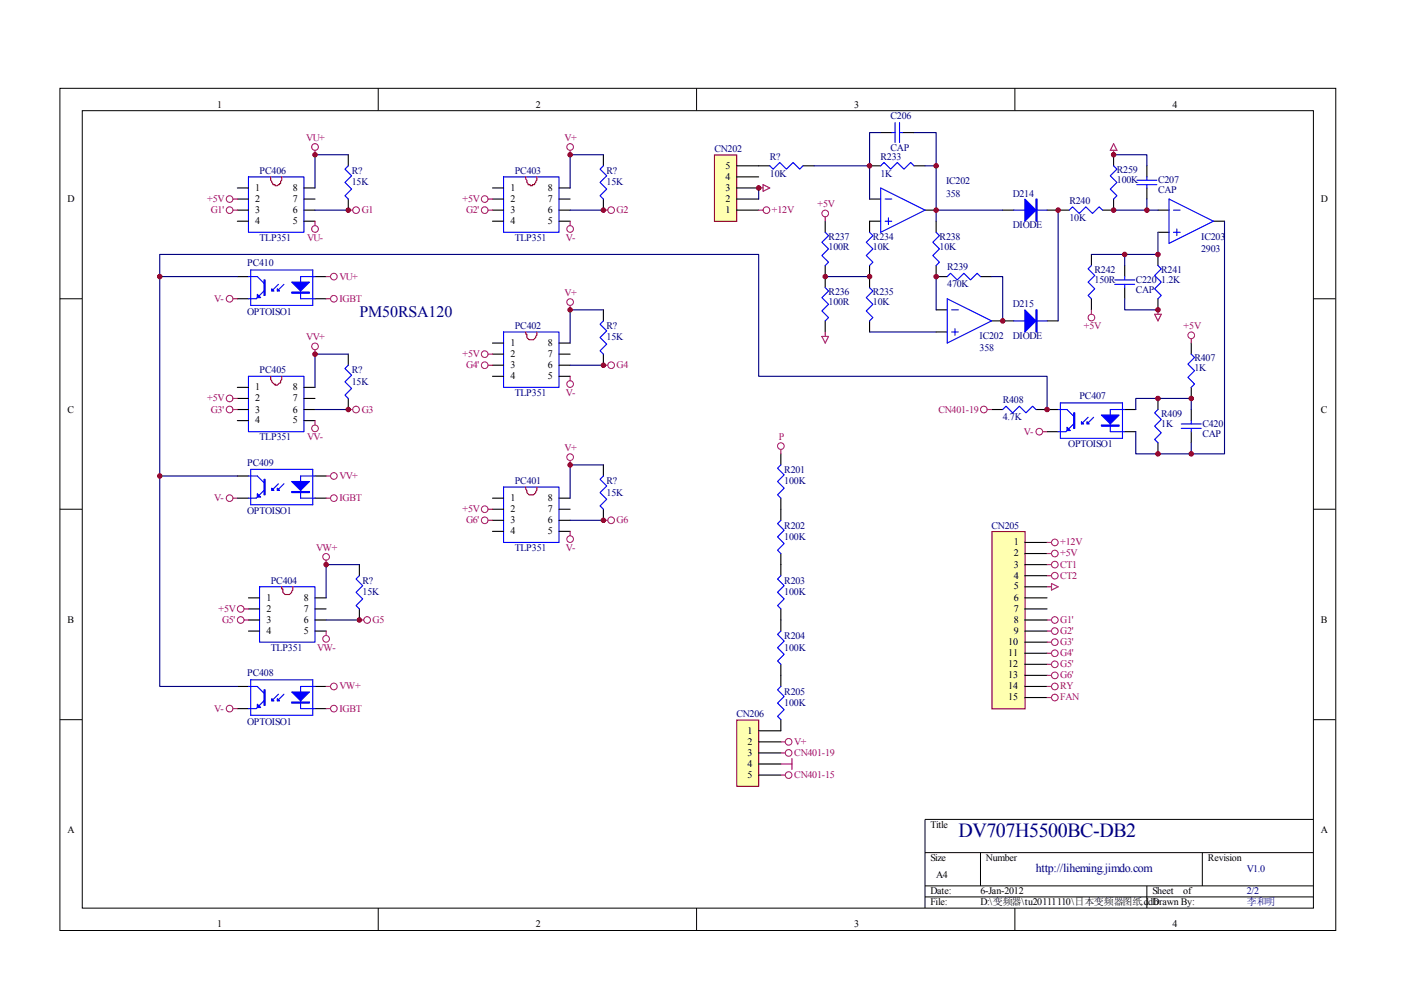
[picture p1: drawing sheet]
<svg xmlns="http://www.w3.org/2000/svg" width="297mm" height="210mm" viewBox="0 0 297 210" stroke-linecap="round" stroke-linejoin="round" font-family="sans-serif">
<g fill="none" stroke="#000" stroke-width=".21">
<path d="M12.7 18.7h270.5v178.6h-270.5zM80.2 18.7v4.7M147.7 18.7v4.7M215.2 18.7v4.7M17.4 23.5h261.1v169h-261.1zM12.7 63.3h4.7M278.4 63.3h4.7M12.7 108h4.7M278.4 108h4.7M12.7 152.6h4.7M278.4 152.6h4.7M278.4 173.7h-82.3v18.8"/>
<path d="M80.2 192.5v4.7M147.7 192.5v4.7M196.1 180.8h82.3M196.1 187.8h82.3M196.1 190.2h82.3M207.9 180.8v7M215.2 192.5v4.7M243.2 187.8v4.7M254.9 180.8v7"/>
</g>
<g fill="none" stroke="#00f" stroke-width=".23">
<path d="M52.7 37.5h11.7v11.8h-11.7zM73.8 35.2l-.7 .7 1.4 1.4-1.4 1.4 1.4 1.4-1.4 1.4 .7 .7M106.8 37.5h11.7v11.8h-11.7zM127.9 35.2l-.7 .7 1.4 1.4-1.4 1.4 1.4 1.4-1.4 1.4 .7 .7M52.7 58.6h1.9l1.4 1.5M53.1 57.2h13.2v7.6h-13.2zM66.8 58.6h-3.1v4.7h3.1M52.7 79.8h11.7v11.7h-11.7zM56 61.7l-1.7 1.6h-1.6M59 60.3l-1.4 1.4M60.2 60.3l-1.4 1.4M73.8 77.4l-.7 .7 1.4 1.4-1.4 1.5 1.4 1.4-1.4 1.4 .7 .7"/>
<path d="M106.8 70.4h11.7v11.7h-11.7zM127.9 68l-.7 .7 1.4 1.5-1.4 1.4 1.4 1.4-1.4 1.4 .7 .7M53.1 99.5h13.2v7.5h-13.2zM52.7 100.9h1.9l1.4 1.4M56 104l-1.7 1.6h-1.6M59 102.6l-1.4 1.4M60.2 102.6l-1.4 1.4M66.8 100.9h-3.1v4.7h3.1M106.8 103.3h11.7v11.7h-11.7zM127.9 100.9l-.7 .7 1.4 1.4-1.4 1.4 1.4 1.5-1.4 1.4 .7 .7M55 124.4h11.8v11.8h-11.8zM76.2 122.1l-.7 .7 1.4 1.4-1.4 1.4 1.4 1.4-1.4 1.4 .7 .7"/>
<path d="M52.7 145.5h1.9l1.4 1.5M53.1 144.1h13.2v7.6h-13.2zM56 148.6l-1.7 1.6h-1.6M59 147.2l-1.4 1.4M60.2 147.2l-1.4 1.4M66.8 145.5h-3.1v4.7h3.1"/>
</g>
<g fill="none" stroke="#000" stroke-width=".23">
<path d="M50.3 39.9h2.4M64.4 39.9h2.4M73.8 32.8v2.4M104.4 39.9h2.4M118.5 39.9h2.4M127.9 32.8v2.4M50.3 42.2h2.4M50.3 44.6h2.4M50.3 46.9h2.4M50.3 58.6h2.4M64.4 42.2h2.4M64.4 44.6h2.4"/>
<path d="M64.4 46.9h2.4M66.8 58.6h2.3M73.8 42.2v2.4M104.4 42.2h2.4M104.4 44.6h2.4M104.4 46.9h2.4M118.5 42.2h2.4M118.5 44.6h2.4M118.5 46.9h2.4M127.9 42.2v2.4M50.3 63.3h2.4M66.8 63.3h2.3"/>
<path d="M73.8 75.1v2.3M104.4 72.7h2.4M104.4 75.1h2.4M104.4 77.4h2.4M104.4 79.8h2.4M118.5 72.7h2.4M118.5 75.1h2.4M118.5 77.4h2.4M118.5 79.8h2.4M127.9 65.7v2.3M127.9 75.1v2.3M50.3 82.1h2.4"/>
<path d="M50.3 84.5h2.4M50.3 86.8h2.4M50.3 89.2h2.4M64.4 82.1h2.4M64.4 84.5h2.4M64.4 86.8h2.4M64.4 89.2h2.4M73.8 84.5v2.3M127.9 98.6v2.3M50.3 105.6h2.4M50.3 100.9h2.4M66.8 105.6h2.3"/>
<path d="M66.8 100.9h2.3M76.2 119.7v2.4M104.4 105.6h2.4M104.4 108h2.4M104.4 110.3h2.4M104.4 112.7h2.4M118.5 105.6h2.4M118.5 108h2.4M118.5 110.3h2.4M118.5 112.7h2.4M127.9 108v2.3M52.7 126.8h2.3"/>
<path d="M52.7 129.1h2.3M52.7 131.5h2.3M52.7 133.8h2.3M66.8 126.8h2.3M66.8 129.1h2.3M66.8 131.5h2.3M66.8 133.8h2.3M76.2 129.1v2.4M50.3 145.5h2.4M50.3 150.2h2.4M66.8 145.5h2.3M66.8 150.2h2.3"/>
</g>
<path d="M57.4 37.5v.7l.2 .5 .3 .5h.4v.2h.5l.5-.2v-.3h.2v-.5l.2-.2v-.7M111.5 37.5l.2 1.2 .2 .5h.5v.2h.5v-.2h.4l.5-1v-.7M57.4 79.8v.7l.2 .2a.83 .83 0 0 0 .7 .7v.3a.74 .74 0 0 0 1-.5h.2v-.5l.2-.2v-.7M111.5 70.4v.5h.2a.96 .96 0 0 0 .4 1.1 .96 .96 0 0 0 1.2-.2l.5-.7v-.7M111.5 103.3v.4l.2 .3a.9 .9 0 0 0 1.2 .9 .85 .85 0 0 0 .7-.7l.2-.2v-.7M59.7 124.4v.5h.3a1.02 1.02 0 0 0 .3 1 1.02 1.02 0 0 0 1.1 .2l.7-1v-.7" fill="none" stroke="#f00" stroke-width=".23"/>
<g fill="none" stroke="#a1006a" stroke-width=".21">
<circle cx="66.8" cy="31.2" r=".71"/>
<circle cx="120.9" cy="31.2" r=".71"/>
<circle cx="48.7" cy="44.6" r=".71"/>
<circle cx="48.7" cy="42.2" r=".71"/>
<circle cx="66.8" cy="48.5" r=".71"/>
<circle cx="70.8" cy="58.6" r=".71"/>
<circle cx="75.5" cy="44.6" r=".71"/>
<circle cx="102.8" cy="44.6" r=".71"/>
<circle cx="102.8" cy="42.2" r=".71"/>
<circle cx="120.9" cy="48.5" r=".71"/>
<circle cx="129.6" cy="44.6" r=".71"/>
<circle cx="48.7" cy="63.3" r=".71"/>
<circle cx="66.8" cy="73.4" r=".71"/>
<circle cx="102.8" cy="75.1" r=".71"/>
<circle cx="102.8" cy="77.4" r=".71"/>
<circle cx="120.9" cy="64" r=".71"/>
<circle cx="129.6" cy="77.4" r=".71"/>
<circle cx="48.7" cy="84.5" r=".71"/>
<circle cx="48.7" cy="86.8" r=".71"/>
<circle cx="66.8" cy="90.8" r=".71"/>
<circle cx="75.5" cy="86.8" r=".71"/>
<circle cx="120.9" cy="96.9" r=".71"/>
<circle cx="120.9" cy="81.4" r=".71"/>
<circle cx="48.7" cy="105.6" r=".71"/>
<circle cx="69.1" cy="118.1" r=".71"/>
<circle cx="70.8" cy="100.9" r=".71"/>
<circle cx="102.8" cy="110.3" r=".71"/>
<circle cx="102.8" cy="108" r=".71"/>
<circle cx="120.9" cy="114.3" r=".71"/>
<circle cx="129.6" cy="110.3" r=".71"/>
<circle cx="51" cy="129.1" r=".71"/>
<circle cx="51" cy="131.5" r=".71"/>
<circle cx="69.1" cy="135.4" r=".71"/>
<circle cx="77.8" cy="131.5" r=".7"/>
<circle cx="48.7" cy="150.2" r=".71"/>
<circle cx="70.8" cy="145.5" r=".71"/>
</g>
<g fill="none" stroke="#a1006a" stroke-width=".23">
<path d="M66.8 31.9v.9M120.9 31.9v.9M49.4 42.2h.9M49.4 44.6h.9M66.8 46.9v.9M69.1 58.6h1M73.8 44.6h1M103.5 42.2h.9M103.5 44.6h.9M120.9 46.9v.9M127.9 44.6h1M49.4 63.3h.9"/>
<path d="M66.8 74.1v1M103.5 75.1h.9M103.5 77.4h.9M120.9 64.8v.9M120.9 79.8v.9M127.9 77.4h1M49.4 84.5h.9M49.4 86.8h.9M66.8 89.2v.9M73.8 86.8h1M120.9 97.6v1M49.4 105.6h.9"/>
<path d="M69.1 118.8v.9M69.1 100.9h1M103.5 108h.9M103.5 110.3h.9M120.9 112.7v.9M127.9 110.3h1M51.7 129.1h1M51.7 131.5h1M69.1 133.8v.9M76.2 131.5h.9M49.4 150.2h.9M69.1 145.5h1"/>
</g>
<g fill="none" stroke="#000080" stroke-width=".23">
<path d="M73.8 32.8h-7v7.1M127.9 32.8h-7v7.1M50.3 58.6h-16.4v86.9h16.4M66.8 44.6h7M120.9 44.6h7M73.8 75.1h-7v7M120.9 77.4h7M127.9 65.7h-7v7M66.8 86.8h7M127.9 98.6h-7v7M33.9 100.9h16.4M76.2 119.7h-7.1v7.1"/>
<path d="M120.9 110.3h7M69.1 131.5h7.1"/>
</g>
<g fill="#800000" stroke="#800000" stroke-width=".21">
<circle cx="66.8" cy="32.8" r=".47"/>
<circle cx="73.8" cy="44.6" r=".47"/>
<circle cx="33.9" cy="100.9" r=".47"/>
<circle cx="66.8" cy="75.1" r=".47"/>
<circle cx="69.1" cy="119.7" r=".47"/>
<circle cx="76.2" cy="131.5" r=".47"/>
<circle cx="73.8" cy="86.8" r=".47"/>
<circle cx="127.9" cy="44.6" r=".47"/>
<circle cx="120.9" cy="32.8" r=".47"/>
<circle cx="127.9" cy="77.4" r=".47"/>
<circle cx="120.9" cy="65.7" r=".47"/>
<circle cx="127.9" cy="110.3" r=".47"/>
<circle cx="120.9" cy="98.6" r=".47"/>
</g>
<g fill="#00f" stroke="#00f" stroke-width=".23">
<path d="M61.8 59.8h3.8l-1.9 1.9z"/>
<path d="M57.6 61.2l.5 .5h-.5z"/>
<path d="M58.8 61.2l.5 .5h-.5z"/>
<path d="M54.6 62.4l.7 .7h-.7z"/>
<path d="M61.8 102.1h3.8l-1.9 1.9z"/>
<path d="M57.6 103.5l.5 .5h-.5z"/>
<path d="M58.8 103.5l.5 .5h-.5z"/>
<path d="M54.6 104.7l.7 .7h-.7z"/>
<path d="M61.8 146.7h3.8l-1.9 1.9z"/>
<path d="M57.6 148.1l.5 .5h-.5z"/>
<path d="M58.8 148.1l.5 .5h-.5z"/>
<path d="M54.6 149.3l.7 .7h-.7z"/>
<path d="M61.8 61.9h3.8v.3h-3.8z" fill-rule="evenodd"/>
<path d="M56 59.3h.2v3.3h-.2z" fill-rule="evenodd"/>
<path d="M61.8 104.2h3.8v.2h-3.8z" fill-rule="evenodd"/>
<path d="M56 101.6h.2v3.3h-.2z" fill-rule="evenodd"/>
<path d="M61.8 148.8h3.8v.3h-3.8z" fill-rule="evenodd"/>
<path d="M56 146.3h.2v3.2h-.2z" fill-rule="evenodd"/>
</g>
<path d="M151.6 32.9h4.6v14h-4.6z" fill="#ffffb0"/>
<path d="M151.5 32.9h4.7v14h-4.7z" fill="none" stroke="#800000" stroke-width=".21"/>
<g fill="none" stroke="#000" stroke-width=".23">
<path d="M156.2 39.9h4.7M156.2 37.5h4.7M156.2 35.2h7M170.3 35.2h2.3M184.4 35.2h2.3M186.7 28.1h2.4M191.4 28.1h2.4M193.8 35.2h2.3M236.1 32.8v2.4M243.2 35.2v2.3M243.2 39.9v2.3M156.2 44.6h4.7"/>
<path d="M156.2 42.2h4.7M175 46.9v2.4M175 56.3v4.7M184.4 42.2h2.3M184.4 56.3v4.7M186.7 46.9h-2.3v2.4M196.1 44.6h2.4M198.5 46.9v2.4M198.5 56.3v2.3h2.3M207.9 58.6h2.3M212.6 44.6h2.3M222 44.6h4.7"/>
<path d="M231.4 53.9v2.4M236.1 42.2v2.4h-2.3M238.5 56.3v2.3M245.5 44.6h2.4M245.5 53.9v2.4M245.5 49.3h2.4M257.3 46.9h2.3M175 68v2.4M184.4 68v2.4M198.5 65.7h2.3M198.5 70.4h2.3M210.2 68h4.7"/>
<path d="M222 68h2.3M231.4 63.3v2.4M238.5 61v2.3M245.5 63.3v2.4M252.6 72.7v2.4M210.2 86.8h2.4M219.6 86.8h4.7M222 91.5h2.3M238.5 86.8h2.3M238.5 91.5h2.3M245.5 84.5v2.3M245.5 93.9v2.3"/>
<path d="M252.6 82.1v2.4M252.6 86.8v2.4M252.6 91.5v2.4"/>
</g>
<g fill="none" stroke="#00f" stroke-width=".23">
<path d="M163.2 35.2l.7 .7 1.4-1.4 1.4 1.4 1.4-1.4 1.5 1.4 .7-.7M186.7 35.2l.7-.7 1.4 1.4 1.4-1.4 1.5 1.4 1.4-1.4 .7 .7M186.7 39.9l9.4 4.7-9.4 4.7zM189.1 28.1h.7M189.8 26v4.2M190.7 28.1h.7M190.7 26v4.2M236.1 35.2l.7 .7-1.4 1.4 1.4 1.4-1.4 1.4 1.4 1.4-.7 .7M241 38.2h4.3M241 39.2h4.3M243.2 37.5v.7M243.2 39.2v.7"/>
<path d="M175 49.3l.7 .7-1.4 1.4 1.4 1.4-1.4 1.4 1.4 1.4-.7 .7M184.4 49.3l.7 .7-1.4 1.4 1.4 1.4-1.4 1.4 1.4 1.4-.7 .7M187.7 42.2h1.4M187.7 46.9h1.4M188.4 46.2v1.4M198.5 49.3l.7 .7-1.4 1.4 1.4 1.4-1.4 1.4 1.4 1.4-.7 .7M200.8 58.6l.7-.7 1.4 1.4 1.5-1.4 1.4 1.4 1.4-1.4 .7 .7M214.9 44.6h7.1M226.7 44.6l.7-.7 1.4 1.4 1.4-1.4 1.4 1.4 1.4-1.4 .8 .7M231.4 56.3l-.7 .7 1.4 1.4-1.4 1.4 1.4 1.4-1.4 1.4 .7 .7M236.3 59.3h4.3M238.5 58.6v.7"/>
<path d="M245.5 56.3l.7 .7-1.4 1.4 1.4 1.4-1.4 1.4 1.4 1.4-.7 .7M247.9 42.2l9.4 4.7-9.4 4.7zM248.8 44.6h1.4M248.8 49.3h1.4M249.5 48.5v1.5M175 61l.7 .7-1.4 1.4 1.4 1.4-1.4 1.4 1.4 1.4-.7 .7M184.4 61l.7 .7-1.4 1.4 1.4 1.4-1.4 1.4 1.4 1.4-.7 .7M200.8 63.3l9.4 4.7-9.4 4.7zM201.8 65.7h1.4M201.8 70.4h1.4M202.5 69.7v1.4M214.9 68h7.1"/>
<path d="M236.3 60.3h4.3M238.5 60.3v.7M252.6 75.1l.7 .7-1.4 1.4 1.4 1.4-1.4 1.4 1.4 1.4-.7 .7M212.6 86.8l.7-.7 1.4 1.4 1.4-1.4 1.4 1.4 1.4-1.4 .7 .7M224.3 86.8h1.9l1.4 1.4M224.8 85.4h13.2v7.5h-13.2zM227.6 89.9l-1.6 1.6h-1.7M230.7 88.5l-1.4 1.4M231.9 88.5l-1.4 1.4M238.5 86.8h-3.1v4.7h3.1M245.5 86.8l-.7 .7 1.4 1.4-1.4 1.5 1.4 1.4-1.4 1.4 .7 .7M250.4 89.9h4.3"/>
<path d="M250.4 90.8h4.3M252.6 89.2v.7M252.6 90.8v.7"/>
</g>
<g fill="none" stroke="#000080" stroke-width=".23">
<path d="M160.9 39.9v2.3M172.6 35.2h11.8M186.7 28.1h-2.3v14.1M193.8 28.1h4.7v16.5M196.1 35.2h2.4M236.1 32.8h7.1v2.4M175 58.6h9.4M198.5 44.6v2.3M198.5 58.6v7.1M198.5 44.6h14.1M210.2 58.6h2.4v9.4M224.3 44.6v23.4"/>
<path d="M231.4 53.9h7.1M236.1 44.6h9.4M243.2 42.2v2.4M245.5 49.3v4.6h-7v2.4M259.6 46.9v49.3h-18.8v-4.7M184.4 70.4h14.1M238.5 63.3v2.4h7M240.8 86.8v-2.3h11.8v2.3M252.6 93.9v2.3"/>
</g>
<g fill="#800000" stroke="#800000" stroke-width=".21">
<circle cx="198.5" cy="35.2" r=".47"/>
<circle cx="184.4" cy="35.2" r=".47"/>
<circle cx="198.5" cy="58.6" r=".47"/>
<circle cx="175" cy="58.6" r=".47"/>
<circle cx="184.4" cy="58.6" r=".47"/>
<circle cx="160.9" cy="39.9" r=".47"/>
<circle cx="212.6" cy="68" r=".47"/>
<circle cx="245.5" cy="53.9" r=".47"/>
<circle cx="236.1" cy="44.6" r=".47"/>
<circle cx="243.2" cy="44.6" r=".47"/>
<circle cx="224.3" cy="44.6" r=".47"/>
<circle cx="198.5" cy="44.6" r=".47"/>
<circle cx="238.5" cy="53.9" r=".47"/>
<circle cx="236.1" cy="32.8" r=".47"/>
<circle cx="245.5" cy="65.7" r=".47"/>
<circle cx="245.5" cy="96.2" r=".47"/>
<circle cx="252.6" cy="84.5" r=".47"/>
<circle cx="245.5" cy="84.5" r=".47"/>
<circle cx="252.6" cy="96.2" r=".47"/>
</g>
<g fill="none" stroke="#a1006a" stroke-width=".21">
<circle cx="162.5" cy="44.6" r=".71"/>
<circle cx="175" cy="45.3" r=".71"/>
<circle cx="231.4" cy="67.3" r=".71"/>
<circle cx="252.6" cy="71.1" r=".71"/>
<circle cx="208.6" cy="86.8" r=".71"/>
<circle cx="220.3" cy="91.5" r=".71"/>
</g>
<g fill="none" stroke="#a1006a" stroke-width=".23">
<path d="M160.9 39.9h.9M161.8 39.2l1.4 .7-1.4 .7zM236.1 30.5l.7 1.4h-1.4zM236.1 31.9v.9M160.9 44.6h.9M175 46v.9M174.3 71.3h1.4l-.7 1.4zM175 70.4v.9M231.4 65.7v.9M244.8 66.6h1.4l-.7 1.4zM245.5 65.7v.9M252.6 71.8v.9"/>
<path d="M209.3 86.8h.9M221.1 91.5h.9"/>
</g>
<g fill="#00f" stroke="#00f" stroke-width=".23">
<path d="M217.3 42.2l2.3 2.4-2.3 2.3z"/>
<path d="M217.3 65.7l2.3 2.3-2.3 2.4z"/>
<path d="M233.5 88h3.8l-1.9 1.9z"/>
<path d="M229.3 89.4l.5 .5h-.5z"/>
<path d="M230.5 89.4l.4 .5h-.4z"/>
<path d="M226.2 90.6l.7 .7h-.7z"/>
<path d="M219.6 42.2h.3v4.7h-.3z" fill-rule="evenodd"/>
<path d="M219.6 65.7h.3v4.7h-.3z" fill-rule="evenodd"/>
<path d="M233.5 90.1h3.8v.3h-3.8z" fill-rule="evenodd"/>
<path d="M227.6 87.5h.3v3.3h-.3z" fill-rule="evenodd"/>
</g>
<path d="M210.4 112.8h6.9v37.5h-6.9z" fill="#ffffb0"/>
<path d="M210.3 112.7h7v37.6h-7z" fill="none" stroke="#800000" stroke-width=".21"/>
<g fill="none" stroke="#000" stroke-width=".23">
<path d="M165.6 96.2v2.4M165.6 105.6v4.7M165.6 117.4v4.7M217.3 115h4.7M217.3 117.4h4.7M217.3 119.7h4.7M165.6 129.1v4.7M217.3 122.1h4.7M217.3 124.4h4.7M217.3 126.8h4.7M217.3 129.1h4.7M217.3 131.5h4.7"/>
<path d="M217.3 133.8h4.7M217.3 136.2h4.7M217.3 138.5h4.7M165.6 140.9v4.6M165.6 152.6v2.3M217.3 140.9h4.7M217.3 143.2h4.7M217.3 145.5h4.7M217.3 147.9h4.7"/>
</g>
<g fill="none" stroke="#a1006a" stroke-width=".21">
<circle cx="223.6" cy="115" r=".7"/>
<circle cx="223.6" cy="119.7" r=".7"/>
<circle cx="223.6" cy="117.4" r=".7"/>
<circle cx="223.6" cy="133.8" r=".7"/>
<circle cx="223.6" cy="138.5" r=".7"/>
<circle cx="223.6" cy="136.2" r=".7"/>
<circle cx="223.6" cy="131.5" r=".7"/>
<circle cx="223.6" cy="122.1" r=".7"/>
<circle cx="223.6" cy="143.2" r=".71"/>
<circle cx="223.6" cy="145.5" r=".71"/>
<circle cx="223.6" cy="140.8" r=".71"/>
<circle cx="223.6" cy="147.9" r=".7"/>
</g>
<g fill="none" stroke="#a1006a" stroke-width=".23">
<path d="M222 115h.9M222 117.4h.9M222 119.7h.9M222 122.1h.9M222 124.4h.9M222 131.5h.9M222 133.8h.9M222 136.2h.9M222 138.5h.9M222.9 123.7l1.4 .7-1.4 .7zM222 140.9h.9M222 143.2h.9"/>
<path d="M222 145.5h.9M222 147.9h.9"/>
</g>
<path d="M33.9 58.6v-4.7h127v25.9h61.1v7" fill="none" stroke="#000080" stroke-width=".23"/>
<g fill="#800000" stroke="#800000" stroke-width=".21">
<circle cx="33.9" cy="58.6" r=".47"/>
<circle cx="222" cy="86.8" r=".47"/>
</g>
<path d="M165.6 98.6l-.7 .7 1.4 1.4-1.4 1.4 1.4 1.4-1.4 1.4 .7 .7M165.6 110.3l-.7 .7 1.4 1.4-1.4 1.4 1.4 1.5-1.4 1.4 .7 .7M165.6 122.1l-.7 .7 1.4 1.4-1.4 1.4 1.4 1.4-1.4 1.4 .7 .7M165.6 133.8l-.7 .7 1.4 1.4-1.4 1.4 1.4 1.4-1.4 1.4 .7 .8M165.6 145.5l-.7 .8 1.4 1.4-1.4 1.4 1.4 1.4-1.4 1.4 .7 .7" fill="none" stroke="#00f" stroke-width=".23"/>
<path d="M156.3 152.8h4.6v13.9h-4.6z" fill="#ffffb0"/>
<path d="M156.2 152.7h4.7v14h-4.7z" fill="none" stroke="#800000" stroke-width=".21"/>
<path d="M160.9 154.9h4.7M160.9 157.3h4.7M160.9 159.6h4.7M160.9 162h4.7M160.9 164.3h4.7" fill="none" stroke="#000" stroke-width=".23"/>
<g fill="none" stroke="#a1006a" stroke-width=".21">
<circle cx="70.8" cy="63.3" r=".71"/>
<circle cx="165.6" cy="94.6" r=".7"/>
<circle cx="70.8" cy="105.6" r=".71"/>
<circle cx="70.8" cy="150.2" r=".71"/>
<circle cx="167.2" cy="157.3" r=".71"/>
<circle cx="167.2" cy="159.6" r=".71"/>
<circle cx="167.2" cy="164.3" r=".71"/>
</g>
<path d="M69.1 63.3h1M165.6 95.3v.9M69.1 105.6h1M69.1 150.2h1M165.6 157.3h.9M165.6 159.6h.9M165.6 164.3h.9M165.6 162h2.3M167.9 160.8v2.4" fill="none" stroke="#a1006a" stroke-width=".23"/>
<text font-size="4.2" fill="#000080" x="203.2" y="177.4">DV707H5500BC-DB2</text>
<text font-size="3.4" fill="#000080" x="76.2" y="67.2">PM50RSA120</text>
<text font-size="2.5" fill="#000080" x="219.6" y="184.8">http://liheming.jimdo.com</text>
<g font-size="2.1">
<text x="46.1" y="22.9">1</text>
<text x="113.6" y="22.9">2</text>
<text x="181.1" y="22.9">3</text>
<text x="248.6" y="22.9">4</text>
<text x="153.8" y="35.7">5</text>
<text x="54.1" y="40.5">1</text>
<text x="62.1" y="40.5">8</text>
<text x="108.2" y="40.5">1</text>
<text x="116.2" y="40.5">8</text>
<text x="153.8" y="40.5">3</text>
<text x="153.8" y="38.1">4</text>
<text x="14.3" y="42.8">D</text>
<text x="54.1" y="42.8">2</text>
<text x="54.1" y="45.1">3</text>
<text x="54.1" y="47.5">4</text>
<text x="62.1" y="47.5">5</text>
<text x="62.1" y="45.1">6</text>
<text x="62.1" y="42.8">7</text>
<text x="108.2" y="42.8">2</text>
<text x="108.2" y="45.1">3</text>
<text x="108.2" y="47.5">4</text>
<text x="116.2" y="47.5">5</text>
<text x="116.2" y="45.1">6</text>
<text x="116.2" y="42.8">7</text>
<text x="153.8" y="45.1">1</text>
<text x="153.8" y="42.8">2</text>
<text x="280.1" y="42.8">D</text>
<text x="108.2" y="73.3">1</text>
<text x="108.2" y="75.7">2</text>
<text x="116.2" y="75.7">7</text>
<text x="116.2" y="73.3">8</text>
<text x="54.1" y="82.7">1</text>
<text x="62.1" y="82.7">8</text>
<text x="108.2" y="78.1">3</text>
<text x="108.2" y="80.4">4</text>
<text x="116.2" y="80.4">5</text>
<text x="116.2" y="78.1">6</text>
<text x="14.3" y="87.5">C</text>
<text x="54.1" y="85.1">2</text>
<text x="54.1" y="87.5">3</text>
<text x="54.1" y="89.8">4</text>
<text x="62.1" y="89.8">5</text>
<text x="62.1" y="87.5">6</text>
<text x="62.1" y="85.1">7</text>
<text x="280.1" y="87.5">C</text>
<text x="108.2" y="106.2">1</text>
<text x="116.2" y="106.2">8</text>
<text x="108.2" y="108.6">2</text>
<text x="108.2" y="110.9">3</text>
<text x="108.2" y="113.3">4</text>
<text x="116.2" y="113.3">5</text>
<text x="116.2" y="110.9">6</text>
<text x="116.2" y="108.6">7</text>
<text x="215" y="115.6">1</text>
<text x="215" y="118">2</text>
<text x="215" y="120.3">3</text>
<text x="215" y="122.7">4</text>
<text x="215" y="125">5</text>
<text x="56.5" y="127.4">1</text>
<text x="56.5" y="129.7">2</text>
<text x="64.4" y="129.7">7</text>
<text x="64.4" y="127.4">8</text>
<text x="215" y="127.4">6</text>
<text x="215" y="129.7">7</text>
<text x="14.3" y="132.1">B</text>
<text x="56.5" y="132.1">3</text>
<text x="56.5" y="134.4">4</text>
<text x="64.4" y="134.4">5</text>
<text x="64.4" y="132.1">6</text>
<text x="213.8" y="136.8">10</text>
<text x="215" y="132.1">8</text>
<text x="215" y="134.4">9</text>
<text x="280.1" y="132.1">B</text>
<text x="213.8" y="139.1">11</text>
<text x="213.8" y="141.5">12</text>
<text x="213.8" y="143.8">13</text>
<text x="213.8" y="146.1">14</text>
<text x="213.8" y="148.5">15</text>
<text x="158.5" y="155.5">1</text>
<text x="158.5" y="157.9">2</text>
<text x="158.5" y="160.3">3</text>
<text x="158.5" y="162.6">4</text>
<text x="158.5" y="164.9">5</text>
<text x="14.3" y="176.7">A</text>
<text x="197.3" y="175.5">Title</text>
<text x="280.1" y="176.7">A</text>
<text x="197.3" y="182.6">Size</text>
<text x="209" y="182.6">Number</text>
<text x="256.1" y="182.6">Revision</text>
<text x="197.3" y="189.6">Date:</text>
<text x="197.3" y="192">File:</text>
<text x="198.5" y="186.1">A4</text>
<text x="207.9" y="189.6">6-Jan-2012</text>
<text x="207.9" y="192">D:\变频器\tu20111110\日本变频器图纸.ddb</text>
<text x="244.3" y="189.6">Sheet</text>
<text x="244.3" y="192">Drawn By:</text>
<text x="250.9" y="189.6">of</text>
<text x="46.1" y="196.6">1</text>
<text x="113.6" y="196.6">2</text>
<text x="181.1" y="196.6">3</text>
<text x="248.6" y="196.6">4</text>
</g>
<g font-size="2.1" fill="#a1006a">
<text x="64.9" y="29.9">VU+</text>
<text x="119.7" y="29.9">V+</text>
<text x="43.9" y="42.8">+5V</text>
<text x="44.7" y="45.1">G1'</text>
<text x="76.7" y="45.1">G1</text>
<text x="98" y="42.8">+5V</text>
<text x="98.8" y="45.1">G2'</text>
<text x="130.7" y="45.1">G2</text>
<text x="163.7" y="45.1">+12V</text>
<text x="173.3" y="44">+5V</text>
<text x="65.1" y="51.1">VU-</text>
<text x="120" y="51.1">V-</text>
<text x="72" y="59.3">VU+</text>
<text x="45.4" y="63.9">V-</text>
<text x="72" y="63.9">IGBT</text>
<text x="119.7" y="62.8">V+</text>
<text x="229.8" y="69.8">+5V</text>
<text x="251" y="69.8">+5V</text>
<text x="64.9" y="72.2">VV+</text>
<text x="98" y="75.7">+5V</text>
<text x="98.8" y="78.1">G4'</text>
<text x="120" y="83.9">V-</text>
<text x="130.7" y="78.1">G4</text>
<text x="43.9" y="85.1">+5V</text>
<text x="44.7" y="87.5">G3'</text>
<text x="76.7" y="87.5">G3</text>
<text x="199" y="87.5">CN401-19</text>
<text x="65.1" y="93.3">VV-</text>
<text x="119.7" y="95.7">V+</text>
<text x="165.1" y="93.3">P</text>
<text x="217.1" y="92.1">V-</text>
<text x="72" y="101.5">VV+</text>
<text x="45.4" y="106.2">V-</text>
<text x="72" y="106.2">IGBT</text>
<text x="98" y="108.6">+5V</text>
<text x="98.8" y="110.9">G6'</text>
<text x="130.7" y="110.9">G6</text>
<text x="67.1" y="116.8">VW+</text>
<text x="120" y="116.8">V-</text>
<text x="224.8" y="115.6">+12V</text>
<text x="224.8" y="118">+5V</text>
<text x="224.8" y="120.3">CT1</text>
<text x="224.8" y="122.7">CT2</text>
<text x="46.3" y="129.7">+5V</text>
<text x="47.1" y="132.1">G5'</text>
<text x="67.2" y="137.9">VW-</text>
<text x="79" y="132.1">G5</text>
<text x="224.8" y="132.1">G1'</text>
<text x="224.8" y="134.4">G2'</text>
<text x="224.8" y="136.8">G3'</text>
<text x="224.8" y="139.1">G4'</text>
<text x="224.8" y="141.5">G5'</text>
<text x="224.8" y="143.8">G6'</text>
<text x="72" y="146.1">VW+</text>
<text x="224.8" y="146.1">RY</text>
<text x="224.8" y="148.5">FAN</text>
<text x="45.4" y="150.9">V-</text>
<text x="72" y="150.9">IGBT</text>
<text x="168.4" y="157.9">V+</text>
<text x="168.4" y="160.3">CN401-19</text>
<text x="168.4" y="164.9">CN401-15</text>
</g>
<g font-size="2.1" fill="#000080">
<text x="188.8" y="25.2">C206</text>
<text x="151.5" y="32.3">CN202</text>
<text x="163.2" y="33.9">R?</text>
<text x="186.7" y="33.9">R233</text>
<text x="188.8" y="32">CAP</text>
<text x="55" y="36.9">PC406</text>
<text x="74.6" y="36.9">R?</text>
<text x="74.6" y="39.3">15K</text>
<text x="109.1" y="36.9">PC403</text>
<text x="128.6" y="36.9">R?</text>
<text x="128.6" y="39.3">15K</text>
<text x="163.2" y="37.4">10K</text>
<text x="186.7" y="37.4">1K</text>
<text x="200.6" y="39">IC202</text>
<text x="200.6" y="41.7">358</text>
<text x="214.7" y="41.7">D214</text>
<text x="236.8" y="36.7">R259</text>
<text x="236.8" y="38.8">100K</text>
<text x="245.5" y="38.8">C207</text>
<text x="245.5" y="40.9">CAP</text>
<text x="226.7" y="43.3">R240</text>
<text x="226.7" y="46.8">10K</text>
<text x="55" y="51.1">TLP351</text>
<text x="109.1" y="51.1">TLP351</text>
<text x="175.7" y="50.8">R237</text>
<text x="175.7" y="52.9">100R</text>
<text x="185.1" y="50.8">R234</text>
<text x="185.1" y="52.9">10K</text>
<text x="199.2" y="50.8">R238</text>
<text x="199.2" y="52.9">10K</text>
<text x="214.7" y="48.4">DIODE</text>
<text x="254.7" y="50.8">IC203</text>
<text x="254.7" y="53.4">2903</text>
<text x="52.4" y="56.4">PC410</text>
<text x="200.8" y="57.3">R239</text>
<text x="232.1" y="57.8">R242</text>
<text x="232.1" y="60">150R</text>
<text x="240.8" y="60">C220</text>
<text x="246.2" y="57.8">R241</text>
<text x="246.2" y="60">1.2K</text>
<text x="175.7" y="62.5">R236</text>
<text x="175.7" y="64.6">100R</text>
<text x="185.1" y="62.5">R235</text>
<text x="185.1" y="64.6">10K</text>
<text x="200.8" y="60.9">470K</text>
<text x="214.7" y="65.1">D215</text>
<text x="240.8" y="62.1">CAP</text>
<text x="52.4" y="66.7">OPTOISO1</text>
<text x="109.1" y="69.8">PC402</text>
<text x="128.6" y="69.8">R?</text>
<text x="207.7" y="71.9">IC202</text>
<text x="214.7" y="71.9">DIODE</text>
<text x="128.6" y="72.2">15K</text>
<text x="207.7" y="74.5">358</text>
<text x="253.2" y="76.6">R407</text>
<text x="55" y="79.2">PC405</text>
<text x="74.6" y="79.2">R?</text>
<text x="74.6" y="81.5">15K</text>
<text x="109.1" y="83.9">TLP351</text>
<text x="253.2" y="78.8">1K</text>
<text x="212.6" y="85.5">R408</text>
<text x="212.6" y="89.1">4.7K</text>
<text x="228.9" y="84.6">PC407</text>
<text x="246.2" y="88.4">R409</text>
<text x="55" y="93.3">TLP351</text>
<text x="226.5" y="94.8">OPTOISO1</text>
<text x="246.2" y="90.5">1K</text>
<text x="254.9" y="90.5">C420</text>
<text x="254.9" y="92.6">CAP</text>
<text x="52.4" y="98.7">PC409</text>
<text x="166.3" y="100.3">R201</text>
<text x="109.1" y="102.7">PC401</text>
<text x="128.6" y="102.7">R?</text>
<text x="128.6" y="105.1">15K</text>
<text x="166.3" y="102.7">100K</text>
<text x="52.4" y="109.1">OPTOISO1</text>
<text x="166.3" y="112.1">R202</text>
<text x="210.2" y="112.1">CN205</text>
<text x="109.1" y="116.8">TLP351</text>
<text x="166.3" y="114.5">100K</text>
<text x="57.4" y="123.9">PC404</text>
<text x="76.9" y="123.9">R?</text>
<text x="166.3" y="123.9">R203</text>
<text x="76.9" y="126.2">15K</text>
<text x="166.3" y="126.2">100K</text>
<text x="57.4" y="137.9">TLP351</text>
<text x="166.3" y="135.6">R204</text>
<text x="166.3" y="137.9">100K</text>
<text x="52.4" y="143.4">PC408</text>
<text x="166.3" y="147.3">R205</text>
<text x="166.3" y="149.7">100K</text>
<text x="52.4" y="153.7">OPTOISO1</text>
<text x="156.1" y="152">CN206</text>
<text x="264.3" y="184.9">V1.0</text>
<text x="264.3" y="192">李和明</text>
<text x="264.3" y="189.6">2/2</text>
</g>
</svg>
